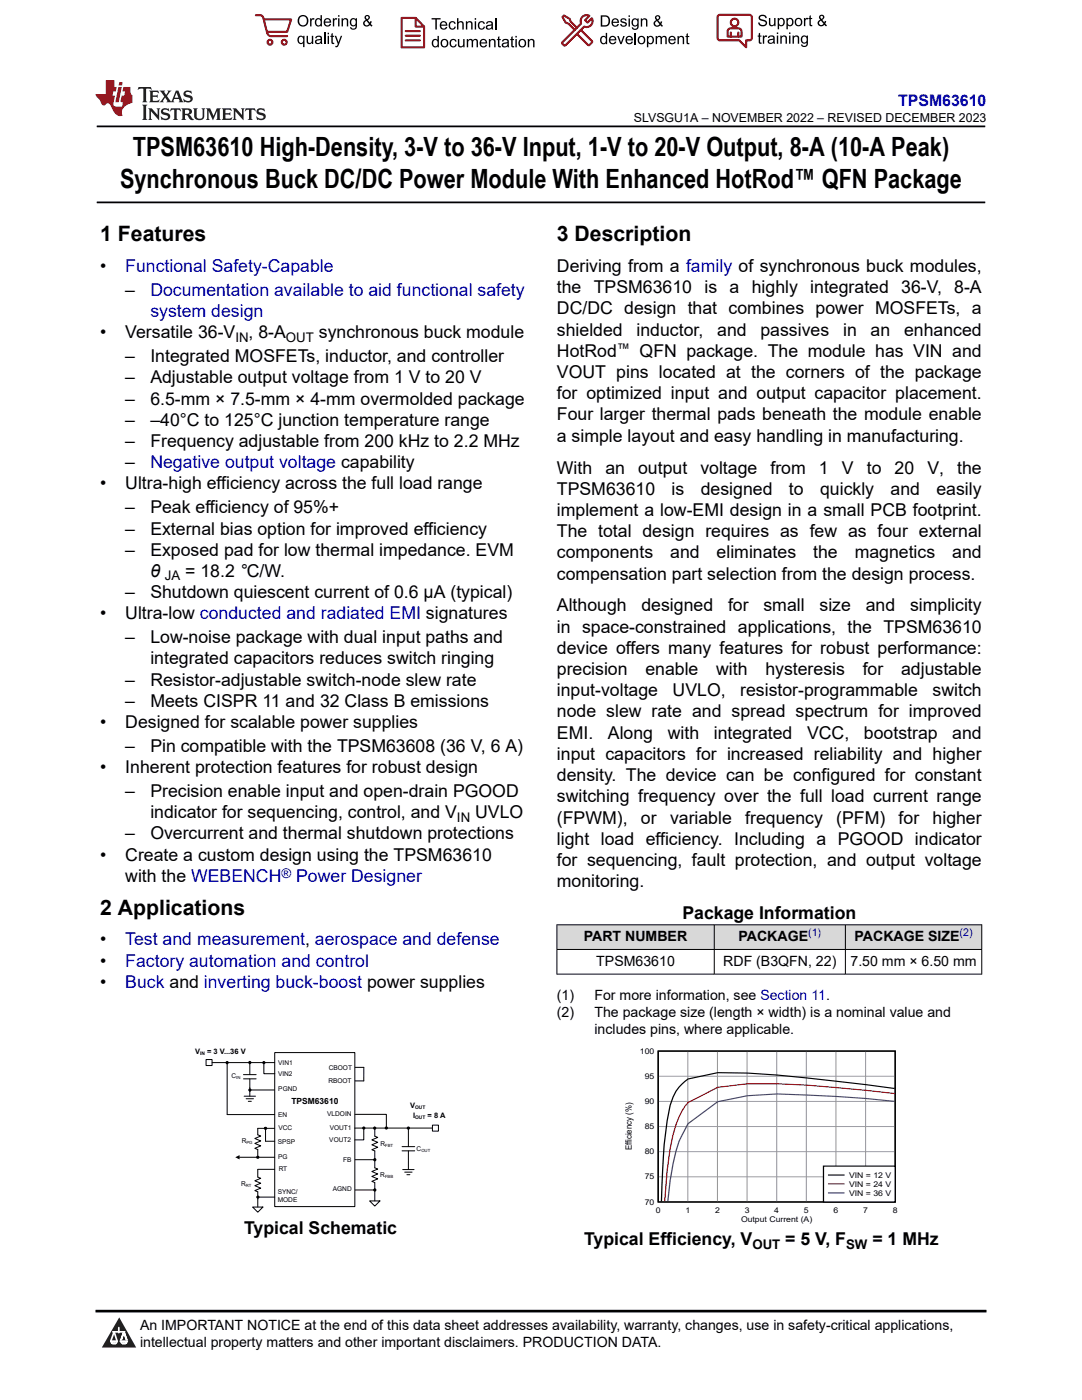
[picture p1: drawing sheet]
<svg xmlns="http://www.w3.org/2000/svg" width="216mm" height="279mm" viewBox="0 0 216 279" stroke-linecap="round" stroke-linejoin="round" font-family="sans-serif">
<path d="M19.3 25.2h177.3M19.3 40.4h177.3" fill="none" stroke="#000" stroke-width=".35"/>
<g fill="#d8d8d8">
<path d="M111.1 184.6h84.8v4.9h-84.8z" fill-rule="evenodd"/>
<path d="M111.2 184.6h31.3v4.8h-31.3z" fill-rule="evenodd"/>
<path d="M142.6 184.6h26v4.8h-26z" fill-rule="evenodd"/>
<path d="M168.7 184.6h27.1v4.8h-27.1z" fill-rule="evenodd"/>
</g>
<path d="M111.1 184.6h84.9M111.1 189.5h84.9M111.1 194.4h84.9M111.1 184.5v10M142.5 184.5v10M168.7 184.5v10M195.9 184.5v10" fill="none" stroke="#000" stroke-width=".2"/>
<path d="M41.1 211.5h1.2v1.2h-1.2z" fill-rule="evenodd" fill="#fff"/>
<path d="M41.1 211.5h1.2v1.2h-1.2z" fill="none" stroke="#000" stroke-width=".2"/>
<path d="M54.8 210.1h16v30.7h-16z" fill-rule="evenodd" fill="#fff"/>
<g fill="none" stroke="#000" stroke-width=".2">
<path d="M42.3 212.1h12.5M54.8 210.1h16v30.7h-16zM45.3 222.4h9.5M70.8 225.1h15.5M70.9 222.4h6.2v2.5M70.9 231.4h3.9v1.7l.6 .2-1.2 .5 1.2 .5-1.2 .5 1.2 .5-1.2 .5 .6 .2v1.5M80.2 229.7h2.6M80.2 228.8h2.6M80.4 233.4h2.2M80.8 233.9h1.4M81.2 234.4h.6M81.5 225.1v3.7"/>
<path d="M81.5 229.7v1.9M81.5 231.7v1.7"/>
</g>
<g fill="#000">
<circle cx="77.1" cy="225.1" r=".32"/>
<circle cx="81.5" cy="225.1" r=".32"/>
</g>
<path d="M86.3 224.5h1.2v1.2h-1.2z" fill-rule="evenodd" fill="#fff"/>
<g fill="none" stroke="#000" stroke-width=".2">
<path d="M45.3 212.1v10.3M48.6 215.3h2.5M48.6 214.5h2.5M48.7 218.8h2.3M49.1 219.3h1.5M49.5 219.8h.6M49.8 212v2.5M49.8 215.3v3.5M52.7 212.3v2h2.1M54.8 217.5h-4.9v.3M70.9 213h1.7v2.7h-1.7M47.8 231h7"/>
<path d="M51.3 238.9h3.5M51.5 230.9l-.1 .1M52.8 225l.2 .2v2.6h1.8M54.8 225.2h-3.4v1.3l.6 .2-1.2 .5 1.2 .5-1.2 .5 1.2 .5-1.2 .5 .6 .2v1.5M54.8 233.4h-3.4v1.5l.6 .3-1.2 .4 1.2 .5-1.2 .5 1.2 .5-1.2 .5 .6 .3v3M70.9 237.5h3.9M72.6 225.4v2.1h-1.8M73.8 239.7h2l-1 1zM74.8 225v1.7l.6 .3-1.2 .5 1.2 .5-1.2 .5 1.2 .5-1.2 .4 .6 .3v1.7M74.8 237.3v2.4M86.3 224.5h1.2v1.2h-1.2zM50.4 240.9h2.1l-1.1 1z"/>
</g>
<g fill="#000">
<path d="M46.9 231l.9-.5v.9z"/>
<circle cx="45.3" cy="212.1" r=".32"/>
<circle cx="49.8" cy="212" r=".32"/>
<circle cx="49.9" cy="217.5" r=".32"/>
<circle cx="52.7" cy="212.1" r=".32"/>
<circle cx="51.4" cy="231" r=".32"/>
<circle cx="51.5" cy="238.9" r=".32"/>
<circle cx="53" cy="225.2" r=".32"/>
<circle cx="72.6" cy="225.1" r=".32"/>
<circle cx="74.8" cy="225.1" r=".32"/>
<circle cx="74.8" cy="231.4" r=".32"/>
<circle cx="74.8" cy="237.5" r=".32"/>
</g>
<path d="M131.3 209.8h47.3v30.1h-47.3zM178.5 217.2l-5.7-.7a384.4 384.4 0 0 0-23.7-2.3l-5.9-.1-5.9 1.2a8.5 8.5 0 0 0-3.6 5.3 109.9 109.9 0 0 0-1.7 19.2" fill="none" stroke="#000" stroke-width=".24"/>
<path d="M131.3 219.8h47.3M131.3 214.8h47.3M137.2 209.8v30.1M143.2 209.8v30.1M149.1 209.8v30.1M155 209.8v30.1M160.9 209.8v30.1M166.8 209.8v30.1M172.7 209.8v30.1M131.3 234.9h47.3M131.3 229.8h47.3M131.3 224.8h47.3" fill="none" stroke="#999" stroke-width=".2"/>
<path d="M178.5 218.2a316.9 316.9 0 0 0-23.4-1.9h-6l-5.9 .7-5.9 3.1a13.5 13.5 0 0 0-3 6.3l-.6 2.8-.6 4.5-.5 6.1" fill="none" stroke="#f00" stroke-width=".24"/>
<path d="M178.5 219.8a280 280 0 0 0-23.5-1.5l-5.9 .4-5.9 1.2-5.9 4.4a24.4 24.4 0 0 0-3 7.9l-.6 3.4-.4 4.2" fill="none" stroke="#295c75" stroke-width=".24"/>
<path d="M164.3 232.7h14.3v7.2h-14.3z" fill-rule="evenodd" fill="#fff"/>
<path d="M164.3 232.7h14.3v7.2h-14.3zM165.3 234.5h3.1" fill="none" stroke="#000" stroke-width=".24"/>
<path d="M165.3 236.3h3.1" fill="none" stroke="#f00" stroke-width=".24"/>
<path d="M165.3 238.1h3.1" fill="none" stroke="#295c75" stroke-width=".24"/>
<path d="M0 0h215.9v23.8h-215.9z" fill-rule="evenodd" fill="#fff"/>
<path d="M27.7 17.4l-.2 .6 .5-.3h.6v.1v2.2l-.2 .4h1l-.2-.4v-2.2v-.1h.5l.5 .3-.1-.6zM29.8 18.1l.2 .4v1.5l-.2 .4h1.9l.1-.6a1.08 1.08 0 0 1-1.3 .2v-.7h.6l.4 .2v-.6l-.4 .2h-.6v-.6l.2-.1a1 1 0 0 1 1 .2l-.1-.5zM31.8 18.1l1 1.1-1 1.2h.9l-.2-.2 .4-.7 .5 .7-.2 .2h1.6l-.2-.2 .1-.4h1l.1 .4-.1 .2h.9l-.2-.3-.8-2h-.5l-1 2.2-.8-1.1 .9-1.1h-.8l.2 .2-.5 .7-.3-.7 .1-.2zM35.2 18.5l.4 1h-.8zM36.8 18.2a.65 .65 0 0 0-.2 .7 .65 .65 0 0 0 .6 .5l.7 .2 .1 .2a.79 .79 0 0 1-.7 .4 .79 .79 0 0 1-.7-.5l.1 .7 .2-.1a.93 .93 0 0 0 1.1 .1 .93 .93 0 0 0 .4-1 1.46 1.46 0 0 0-1.2-.6l-.1-.3a1.09 1.09 0 0 1 1.2 .2l-.2-.6-.1 .1-.6-.2zM28.4 20.9l.2 .4v2.3l-.2 .3h1l-.2-.3v-2.3l.2-.4zM29.6 21.6l.2 .4v1.6l-.2 .3h.8l-.3-.3v-1.4l1.7 1.8v-2l.2-.4h-.8l.2 .2 .1 1.1-1.2-1.3zM32.3 21.8a.65 .65 0 0 0-.2 .7 .65 .65 0 0 0 .7 .4l.6 .2 .1 .2a.79 .79 0 0 1-.7 .4 .79 .79 0 0 1-.7-.5l.1 .7 .2-.1a.93 .93 0 0 0 1.1 .1 .93 .93 0 0 0 .4-.9 1.46 1.46 0 0 0-1.2-.6l-.1-.4a1.09 1.09 0 0 1 1.2 .2l-.2-.6-.1 .1-.6-.1zM34.1 21.6l-.1 .7a.63 .63 0 0 1 .7-.4l.1 1.7-.3 .3h1l-.2-.3v-1.7a.66 .66 0 0 1 .8 .4l-.1-.7zM36.2 21.6l.2 .4v1.6l-.2 .3h.9l-.2-.2v-.7h.5l.1 .2a.79 .79 0 0 0 1.2 .6l-1-.9a.61 .61 0 0 0 .6-.6 .61 .61 0 0 0-.5-.6zM36.9 21.9h.2a.47 .47 0 0 1 .5 .1 .47 .47 0 0 1 .1 .5l-.2 .2h-.6zM38.5 21.6l.2 .2a2.27 2.27 0 0 0 .4 2 1.04 1.04 0 0 0 1.7-.7v-1.3l.2-.2h-.8l.2 .4v1.1a.6 .6 0 0 1-.6 .6 .6 .6 0 0 1-.6-.6v-1.1l.3-.4zM41.1 21.6l.2 .4v1.6l-.2 .3h.7l-.2-.3v-1.5l.9 1.9 .8-1.9v1.5l-.2 .3h1l-.3-.3v-1.6l.3-.4h-.8l-.7 1.5-.7-1.5zM44.3 21.6l.2 .4v1.6l-.2 .3h1.9l.1-.5a1.09 1.09 0 0 1-1.3 .1v-.6h.6l.4 .1v-.6l-.4 .2h-.6v-.6l.2-.1a1.01 1.01 0 0 1 1 .3l-.1-.6zM46.4 21.6l.3 .4v1.6l-.3 .3h.8l-.2-.3v-1.4l1.6 1.8v-2l.2-.4h-.7l.2 .2v1.1l-1.2-1.3zM49 21.6l-.1 .7a.63 .63 0 0 1 .8-.4v1.7l-.3 .3h1l-.2-.3v-1.7a.66 .66 0 0 1 .8 .4l-.1-.7zM51.4 21.8a.65 .65 0 0 0-.2 .7 .65 .65 0 0 0 .6 .4l.6 .2 .2 .2a.79 .79 0 0 1-.8 .4 .79 .79 0 0 1-.6-.5l.1 .7 .2-.1a.93 .93 0 0 0 1 .1 .93 .93 0 0 0 .5-.9 1.46 1.46 0 0 0-1.3-.6l-.1-.4a1.09 1.09 0 0 1 1.3 .2l-.2-.6-.2 .1-.5-.1z" fill="#231f20"/>
<path d="M21.1 16v2.8h-2.1l.1 .3 .9 1a.95 .95 0 0 0 .9 .9 .59 .59 0 0 1 .6-.4 .59 .59 0 0 1 .5 .4l.4 .8a1.59 1.59 0 0 0 2.1 1.3 1.61 1.61 0 0 1 1-2.2l1-.4-.1-1.5a1.59 1.59 0 0 1-.4-1.6h-1.4l-.2 .9h.5l-.1 .8h-.5l-.2 1v.2l.4 .1-.2 .9h-.6a.73 .73 0 0 1-1.1-.7l.3-1.5h-.5l.2-.8h.5l.2-.9h-.5v-1.4zM23.6 17.4l-.6 3h.7l.6-3zM23.8 16.4l-.1 .7h.7l.1-.7z" fill="#ed1c24"/>
<g fill="#000">
<path d="M59.4 4.2a1.12 1.12 0 0 1 2.2 0 1.12 1.12 0 0 1-2.2 0zM59.9 3.5a.89 .89 0 0 0-.1 1.1 .89 .89 0 0 0 1.1 .4 .88 .88 0 0 0 .3-1.3 .88 .88 0 0 0-1.3-.2z" fill-rule="evenodd"/>
<path d="M59.5 7.3l.5-.2 .5 .3v-.3h.3v2.3h-.3v-.8a.74 .74 0 0 1-1 0 .74 .74 0 0 1-.1-1zM59.8 7.5a.57 .57 0 0 0-.2 .7 .57 .57 0 0 0 .8 .2 .57 .57 0 0 0 .1-.7 .57 .57 0 0 0-.7-.2z" fill-rule="evenodd"/>
<path d="M61.9 3.6h.2v.3l.2-.2 .3-.1 .2 .1-.1 .3a.36 .36 0 0 0-.5 0 .36 .36 0 0 0 0 .4v.9h-.3z" fill-rule="evenodd"/>
<path d="M61.2 7.1h.3v.9a.41 .41 0 0 0 .4 .6 .41 .41 0 0 0 .3-.6v-.9h.3v1.7h-.2v-.3a.58 .58 0 0 1-.7 .3 .58 .58 0 0 1-.4-.6z" fill-rule="evenodd"/>
<path d="M63 3.8l.5-.2 .5 .2v-.8h.2v2.3h-.2v-.2a.75 .75 0 0 1-1-.1 .75 .75 0 0 1-.1-1zM63.2 4a.57 .57 0 0 0-.1 .7 .57 .57 0 0 0 .8 .2 .57 .57 0 0 0 .1-.7 .57 .57 0 0 0-.8-.2z" fill-rule="evenodd"/>
<path d="M63 7.3a.74 .74 0 0 1 1-.1 .74 .74 0 0 1 .3 .9v.7h-.3v-.2a.57 .57 0 0 1-.8 .2 .57 .57 0 0 1-.2-.8l1-.3a.41 .41 0 0 0-.4-.4 .41 .41 0 0 0-.4 .4l-.3-.1zM63.2 8.2a.35 .35 0 0 0 .2 .5 .35 .35 0 0 0 .5-.3l.1-.4z" fill-rule="evenodd"/>
<path d="M65.4 6.5h.3v.3h-.3zM65.4 7.1h.3v1.7h-.3z" fill-rule="evenodd"/>
<path d="M64.8 3.8a.76 .76 0 0 1 .9-.1 .76 .76 0 0 1 .4 .8h-1.2a.47 .47 0 0 0 .3 .6 .47 .47 0 0 0 .6-.4l.3 .1a.82 .82 0 0 1-1.3 .3 .82 .82 0 0 1 0-1.3zM65 4l-.1 .3h.9l-.3-.4z" fill-rule="evenodd"/>
<path d="M66.4 3.6h.3v.3l.1-.2 .4-.1 .1 .1-.1 .3a.36 .36 0 0 0-.4 0 .36 .36 0 0 0-.1 .4v.9h-.3z" fill-rule="evenodd"/>
<path d="M66.1 6.7l.3-.1v.5h.3v.3h-.3v.9l.1 .2h.2v.3a.41 .41 0 0 1-.4-.1 .41 .41 0 0 1-.2-.4v-.9h-.2v-.3h.2z" fill-rule="evenodd"/>
<path d="M66.8 7.1h.3l.4 1.4 .5-1.4h.3l-.6 1.7a.57 .57 0 0 1-.8 .6v-.3a.37 .37 0 0 0 .5-.3z" fill-rule="evenodd"/>
<path d="M67.5 3h.2v.3h-.2zM67.5 3.6h.2v1.7h-.2z" fill-rule="evenodd"/>
<path d="M68.2 3.6h.2v.3a.58 .58 0 0 1 .7-.3 .58 .58 0 0 1 .4 .7v1h-.3v-1a.4 .4 0 0 0-.4-.5 .4 .4 0 0 0-.4 .6v.9h-.2z" fill-rule="evenodd"/>
<path d="M70 3.8l.5-.2 .5 .2v-.2h.2v1.5a.71 .71 0 0 1-.5 .8 .71 .71 0 0 1-.8-.5h.2a.46 .46 0 0 0 .6 .3 .46 .46 0 0 0 .3-.6 .78 .78 0 0 1-1.1-.2 .78 .78 0 0 1 .1-1.1zM70.2 4a.53 .53 0 0 0-.1 .8 .53 .53 0 0 0 .8 0 .54 .54 0 0 0 0-.7 .54 .54 0 0 0-.7-.1z" fill-rule="evenodd"/>
<path d="M72.9 3.1a.53 .53 0 0 1 .8 .1 .53 .53 0 0 1-.3 .8l.4 .5 .1-.3 .3 .1-.2 .5 .3 .3-.2 .2-.3-.3a.71 .71 0 0 1-1.2 .1 .71 .71 0 0 1 .4-1.1l-.3-.5zM73 3.5a.3 .3 0 0 0 .6 0 .3 .3 0 0 0-.6 0zM72.9 4.3a.45 .45 0 0 0 0 .7 .45 .45 0 0 0 .7-.2l-.5-.6z" fill-rule="evenodd"/>
<path d="M86.1 3.6h1.8v.3h-.7v2h-.3v-2h-.8z" fill-rule="evenodd"/>
<path d="M86.3 8l.5-.2 .5 .2v-.8h.3v2.2h-.3v-.2a.76 .76 0 0 1-1 0 .76 .76 0 0 1-.1-1zM86.6 8.1a.58 .58 0 0 0-.2 .8 .58 .58 0 0 0 .8 .2 .58 .58 0 0 0 .1-.8 .58 .58 0 0 0-.7-.2z" fill-rule="evenodd"/>
<path d="M88.2 7.9a.81 .81 0 0 1 1.1 .2 .81 .81 0 0 1-.2 1.1 .81 .81 0 0 1-1.1-.1l-.1-.8zM88.3 8.1a.57 .57 0 0 0 0 .9 .57 .57 0 0 0 .8 0 .57 .57 0 0 0 0-.8 .57 .57 0 0 0-.8-.1z" fill-rule="evenodd"/>
<path d="M88 4.4a.77 .77 0 0 1 .9-.1 .77 .77 0 0 1 .4 .8h-1.3a.48 .48 0 0 0 .4 .6 .48 .48 0 0 0 .6-.3h.3a.83 .83 0 0 1-1.3 .4 .83 .83 0 0 1 0-1.4zM88.2 4.6l-.2 .3h1l-.3-.4z" fill-rule="evenodd"/>
<path d="M89.7 4.4a.7 .7 0 0 1 1.2 .3l-.2 .1a.45 .45 0 0 0-.6-.3 .45 .45 0 0 0-.3 .6 .45 .45 0 0 0 .3 .6 .45 .45 0 0 0 .6-.4h.3a.76 .76 0 0 1-1.1 .6 .76 .76 0 0 1-.3-1.1z" fill-rule="evenodd"/>
<path d="M89.9 8a.7 .7 0 0 1 1.2 .3h-.3a.45 .45 0 0 0-.5-.3 .45 .45 0 0 0-.3 .6 .45 .45 0 0 0 .3 .6 .45 .45 0 0 0 .6-.4l.2 .1a.76 .76 0 0 1-1 .5 .76 .76 0 0 1-.4-1.1z" fill-rule="evenodd"/>
<path d="M91.2 3.6h.3v.8a.59 .59 0 0 1 .7-.2 .59 .59 0 0 1 .3 .7v1h-.2v-1a.4 .4 0 0 0-.5-.4 .4 .4 0 0 0-.3 .5v.9h-.3z" fill-rule="evenodd"/>
<path d="M91.4 7.8h.2v.9a.41 .41 0 0 0 .5 .5 .41 .41 0 0 0 .3-.5v-.9h.3v1.6h-.3v-.2a.58 .58 0 0 1-.7 .3 .58 .58 0 0 1-.3-.7z" fill-rule="evenodd"/>
<path d="M93 4.2h.2v.3a.59 .59 0 0 1 .7-.3 .59 .59 0 0 1 .4 .7v1h-.3v-1a.41 .41 0 0 0-.4-.5 .41 .41 0 0 0-.4 .6v.9h-.2z" fill-rule="evenodd"/>
<path d="M93.1 7.8h.3v.2a.56 .56 0 0 1 1 0 .54 .54 0 0 1 .6-.2 .54 .54 0 0 1 .4 .5v1.1h-.3v-1a.34 .34 0 0 0-.3-.4 .34 .34 0 0 0-.4 .3v1.1h-.3v-1a.38 .38 0 0 0-.5-.4 .38 .38 0 0 0-.2 .6v.8h-.3z" fill-rule="evenodd"/>
<path d="M94.7 3.6h.3v.3h-.3zM94.7 4.2h.3v1.7h-.3z" fill-rule="evenodd"/>
<path d="M95.5 4.4a.7 .7 0 0 1 1.3 .3l-.3 .1a.45 .45 0 0 0-.6-.3 .45 .45 0 0 0-.3 .6 .45 .45 0 0 0 .3 .6 .45 .45 0 0 0 .6-.4h.3a.76 .76 0 0 1-1.1 .6 .76 .76 0 0 1-.3-1.1z" fill-rule="evenodd"/>
<path d="M95.9 8a.77 .77 0 0 1 .9-.2 .77 .77 0 0 1 .4 .9h-1.2a.48 .48 0 0 0 .3 .5 .48 .48 0 0 0 .6-.3h.3a.83 .83 0 0 1-1.3 .4 .83 .83 0 0 1 0-1.3zM96.1 8.1l-.1 .4h.9l-.2-.5z" fill-rule="evenodd"/>
<path d="M97.5 7.8h.3v.2a.59 .59 0 0 1 .7-.2 .59 .59 0 0 1 .4 .6v1h-.3v-1a.41 .41 0 0 0-.5-.4 .41 .41 0 0 0-.3 .5v.9h-.3z" fill-rule="evenodd"/>
<path d="M97.1 4.4a.74 .74 0 0 1 1-.1 .74 .74 0 0 1 .3 .9v.7h-.3v-.2a.59 .59 0 0 1-.8 .2 .59 .59 0 0 1-.3-.8l1.1-.3a.42 .42 0 0 0-.4-.4 .42 .42 0 0 0-.5 .4l-.2-.1zM97.3 5.3a.36 .36 0 0 0 .2 .5 .36 .36 0 0 0 .5-.2l.1-.5z" fill-rule="evenodd"/>
<path d="M99.4 7.4l.2-.2v.6h.3v.2h-.3v1l.1 .2h.2l.1 .2a.41 .41 0 0 1-.5 0 .41 .41 0 0 1-.1-.4v-1h-.2v-.2h.2z" fill-rule="evenodd"/>
<path d="M100.3 8a.74 .74 0 0 1 .9-.2 .74 .74 0 0 1 .3 .9l.1 .7h-.3v-.2a.59 .59 0 0 1-.8 .3 .59 .59 0 0 1-.3-.8l1-.3a.42 .42 0 0 0-.3-.4 .42 .42 0 0 0-.5 .3h-.3zM100.5 8.8a.36 .36 0 0 0 .1 .5 .36 .36 0 0 0 .5-.2l.2-.5z" fill-rule="evenodd"/>
<path d="M102 7.4l.3-.2v.6h.3v.2h-.3v1l.1 .2h.2v.2a.41 .41 0 0 1-.5 0 .41 .41 0 0 1-.1-.4v-1h-.2v-.2h.2z" fill-rule="evenodd"/>
<path d="M102.8 7.2h.3v.3h-.3zM102.8 7.8h.3v1.6h-.3z" fill-rule="evenodd"/>
<path d="M103.7 7.9a.81 .81 0 0 1 1.1 .2 .81 .81 0 0 1-.1 1.1 .81 .81 0 0 1-1.2-.1v-.8zM103.9 8.1a.57 .57 0 0 0-.1 .9 .57 .57 0 0 0 .8 0 .57 .57 0 0 0 0-.8 .57 .57 0 0 0-.7-.1z" fill-rule="evenodd"/>
<path d="M105.3 7.8h.3v.2a.59 .59 0 0 1 .7-.2 .59 .59 0 0 1 .4 .6v1h-.3v-1a.41 .41 0 0 0-.5-.4 .41 .41 0 0 0-.3 .5v.9h-.3z" fill-rule="evenodd"/>
<path d="M119.9 3.1h.7a1.12 1.12 0 0 1 1.1 1.1 1.12 1.12 0 0 1-1 1.1h-.8zM120.2 3.3v1.7h.4a.86 .86 0 0 0 .8-.8 .86 .86 0 0 0-.8-.9z" fill-rule="evenodd"/>
<path d="M119.9 7.4l.5-.3 .5 .3v-.8h.2v2.2h-.2v-.2a.75 .75 0 0 1-1 0 .75 .75 0 0 1-.1-1zM120.1 7.5a.57 .57 0 0 0-.1 .8 .57 .57 0 0 0 .8 .2 .57 .57 0 0 0 .1-.8 .57 .57 0 0 0-.8-.2z" fill-rule="evenodd"/>
<path d="M121.7 7.4a.76 .76 0 0 1 .9-.2 .76 .76 0 0 1 .4 .9h-1.2a.47 .47 0 0 0 .3 .5 .47 .47 0 0 0 .6-.3h.3a.82 .82 0 0 1-1.3 .4 .82 .82 0 0 1 0-1.3zM121.9 7.5l-.1 .3h.9l-.3-.4z" fill-rule="evenodd"/>
<path d="M122.2 3.9a.76 .76 0 0 1 .9-.2 .76 .76 0 0 1 .4 .9h-1.2a.47 .47 0 0 0 .4 .5 .47 .47 0 0 0 .5-.3h.3a.82 .82 0 0 1-1.3 .4 .82 .82 0 0 1 0-1.3zM122.5 4l-.2 .3h.9l-.2-.4z" fill-rule="evenodd"/>
<path d="M123.9 3.8a.71 .71 0 0 1 1.1 .3h-.2a.32 .32 0 0 0-.4-.3 .32 .32 0 0 0-.3 .4h.1a.75 .75 0 0 1 .9 .8 .72 .72 0 0 1-.7 .3 .72 .72 0 0 1-.7-.5h.3a.36 .36 0 0 0 .4 .4 .36 .36 0 0 0 .3-.5 .8 .8 0 0 1-.9-.7z" fill-rule="evenodd"/>
<path d="M123.2 7.2h.3l.4 1.3 .5-1.3h.3l-.7 1.6h-.2z" fill-rule="evenodd"/>
<path d="M125.4 3.1h.3v.3h-.3zM125.4 3.7h.3v1.6h-.3z" fill-rule="evenodd"/>
<path d="M125 7.4a.76 .76 0 0 1 .9-.2 .76 .76 0 0 1 .4 .9h-1.2a.47 .47 0 0 0 .3 .5 .47 .47 0 0 0 .6-.3h.3a.82 .82 0 0 1-1.3 .4 .82 .82 0 0 1 0-1.3zM125.2 7.5l-.1 .3h.9l-.2-.4z" fill-rule="evenodd"/>
<path d="M126.2 3.9l.5-.3 .5 .3v-.2h.2v1.4a.71 .71 0 0 1-.5 .8 .71 .71 0 0 1-.8-.5l.2 .1a.46 .46 0 0 0 .6 .2 .46 .46 0 0 0 .3-.6 .78 .78 0 0 1-1.1-.1 .78 .78 0 0 1 .1-1.1zM126.4 4a.53 .53 0 0 0-.1 .8 .53 .53 0 0 0 .8 0 .54 .54 0 0 0 0-.7 .54 .54 0 0 0-.7-.1z" fill-rule="evenodd"/>
<path d="M127.5 7.3a.8 .8 0 0 1 1.1 .2 .8 .8 0 0 1-.1 1.1 .8 .8 0 0 1-1.2-.1v-.8zM127.7 7.5a.56 .56 0 0 0-.1 .9 .56 .56 0 0 0 .8-.1 .56 .56 0 0 0 0-.7 .56 .56 0 0 0-.7-.1z" fill-rule="evenodd"/>
<path d="M127.9 3.7h.2v.2a.58 .58 0 0 1 .7-.2 .58 .58 0 0 1 .4 .6v1h-.3v-1a.4 .4 0 0 0-.4-.4 .4 .4 0 0 0-.4 .5v.9h-.2z" fill-rule="evenodd"/>
<path d="M129.1 7.2h.2v.2a.72 .72 0 0 1 1-.1 .72 .72 0 0 1 .2 1 .64 .64 0 0 1-.5 .5 .64 .64 0 0 1-.6-.2v.8h-.3zM129.5 7.5a.56 .56 0 0 0-.2 .8 .56 .56 0 0 0 .8 .2 .56 .56 0 0 0 .1-.8 .56 .56 0 0 0-.7-.2z" fill-rule="evenodd"/>
<path d="M130.8 7.2h.3v.2a.55 .55 0 0 1 .9 0 .53 .53 0 0 1 .6-.3 .53 .53 0 0 1 .4 .6v1.1h-.2v-1a.34 .34 0 0 0-.3-.4 .34 .34 0 0 0-.4 .3v1.1h-.3v-1a.37 .37 0 0 0-.5-.4 .37 .37 0 0 0-.2 .6v.8h-.3z" fill-rule="evenodd"/>
<path d="M130.8 3.2a.53 .53 0 0 1 .9 .1 .53 .53 0 0 1-.4 .8l.4 .5 .2-.4 .2 .1-.2 .5 .4 .3-.2 .3-.3-.4a.71 .71 0 0 1-1.2 .1 .71 .71 0 0 1 .3-1.1l-.2-.5zM130.9 3.6a.3 .3 0 0 0 .6 0 .3 .3 0 0 0-.6 0zM130.9 4.3a.45 .45 0 0 0 0 .7 .45 .45 0 0 0 .7-.2l-.5-.6z" fill-rule="evenodd"/>
<path d="M133.6 7.4a.76 .76 0 0 1 .9-.2 .76 .76 0 0 1 .3 .9h-1.2a.47 .47 0 0 0 .4 .5 .47 .47 0 0 0 .6-.3h.2a.82 .82 0 0 1-1.2 .4 .82 .82 0 0 1 0-1.3zM133.8 7.5l-.2 .3h1l-.3-.4z" fill-rule="evenodd"/>
<path d="M135.2 7.2h.2v.2a.58 .58 0 0 1 .7-.2 .58 .58 0 0 1 .4 .6v1h-.3v-1a.4 .4 0 0 0-.4-.4 .4 .4 0 0 0-.3 .5v.9h-.3z" fill-rule="evenodd"/>
<path d="M137 6.8l.3-.2v.6h.2v.2h-.2v1v.2h.2l.1 .2a.41 .41 0 0 1-.5 0 .41 .41 0 0 1-.1-.5v-.9h-.2v-.2h.2z" fill-rule="evenodd"/>
<path d="M151.6 3.1a.88 .88 0 0 1 1.4 .5h-.3a.49 .49 0 0 0-.5-.5 .49 .49 0 0 0-.5 .6l.1 .1a1.06 1.06 0 0 1 1.2 1 .95 .95 0 0 1-.9 .4 .95 .95 0 0 1-.8-.7h.3a.58 .58 0 0 0 .6 .5 .58 .58 0 0 0 .5-.6l-.2-.1a.95 .95 0 0 1-1.1-.9z" fill-rule="evenodd"/>
<path d="M151.4 6.7l.3-.2v.6h.2v.2h-.2v1v.2h.2l.1 .2a.41 .41 0 0 1-.5 0 .41 .41 0 0 1-.1-.5v-.9h-.2v-.2h.2z" fill-rule="evenodd"/>
<path d="M152.2 7.1h.3v.2l.1-.2h.4h.1l-.1 .3a.36 .36 0 0 0-.4 0 .36 .36 0 0 0-.1 .5v.8h-.3z" fill-rule="evenodd"/>
<path d="M153.3 7.3a.74 .74 0 0 1 1-.2 .74 .74 0 0 1 .3 .9l.1 .7h-.3l-.1-.2a.57 .57 0 0 1-.8 .3 .57 .57 0 0 1-.1-.9l.9-.2a.41 .41 0 0 0-.4-.4 .41 .41 0 0 0-.4 .3h-.3zM153.5 8.1a.35 .35 0 0 0 .2 .5 .35 .35 0 0 0 .5-.2l.1-.5z" fill-rule="evenodd"/>
<path d="M153.4 3.6h.3v.9a.41 .41 0 0 0 .4 .5 .41 .41 0 0 0 .4-.5v-.9h.2v1.6h-.2v-.2a.58 .58 0 0 1-.7 .2 .58 .58 0 0 1-.4-.6z" fill-rule="evenodd"/>
<path d="M155 6.5h.3v.3h-.3zM155 7.1h.3v1.6h-.3z" fill-rule="evenodd"/>
<path d="M155.2 3.6h.2v.2a.72 .72 0 0 1 1-.1 .72 .72 0 0 1 .2 1 .64 .64 0 0 1-.5 .5 .64 .64 0 0 1-.6-.2v.8h-.3zM155.6 3.9a.56 .56 0 0 0-.2 .8 .56 .56 0 0 0 .8 .2 .56 .56 0 0 0 .1-.8 .56 .56 0 0 0-.7-.2z" fill-rule="evenodd"/>
<path d="M155.7 7.1h.3v.2a.58 .58 0 0 1 .7-.2 .58 .58 0 0 1 .3 .6v1h-.3v-1a.4 .4 0 0 0-.4-.4 .4 .4 0 0 0-.3 .5v.9h-.3z" fill-rule="evenodd"/>
<path d="M156.9 3.6h.3v.2a.72 .72 0 0 1 .9-.1 .72 .72 0 0 1 .2 1 .64 .64 0 0 1-.4 .5 .64 .64 0 0 1-.7-.2v.8h-.3zM157.3 3.9a.56 .56 0 0 0-.1 .8 .56 .56 0 0 0 .7 .2 .56 .56 0 0 0 .2-.8 .56 .56 0 0 0-.8-.2z" fill-rule="evenodd"/>
<path d="M157.4 6.5h.3v.3h-.3zM157.4 7.1h.3v1.6h-.3z" fill-rule="evenodd"/>
<path d="M158.1 7.1h.3v.2a.58 .58 0 0 1 .7-.2 .58 .58 0 0 1 .4 .6v1h-.3v-1a.4 .4 0 0 0-.5-.4 .4 .4 0 0 0-.3 .5v.9h-.3z" fill-rule="evenodd"/>
<path d="M158.8 3.7a.8 .8 0 0 1 1.1 .2 .8 .8 0 0 1-.1 1.1 .8 .8 0 0 1-1.1-.1l-.1-.8zM159 3.9a.56 .56 0 0 0-.1 .9 .56 .56 0 0 0 .9 0 .56 .56 0 0 0-.1-.8 .56 .56 0 0 0-.7-.1z" fill-rule="evenodd"/>
<path d="M160 7.3l.5-.2 .5 .2v-.2h.2v1.4a.71 .71 0 0 1-.5 .9 .71 .71 0 0 1-.9-.5h.3a.46 .46 0 0 0 .6 .2 .46 .46 0 0 0 .2-.6 .78 .78 0 0 1-1-.1 .78 .78 0 0 1 .1-1.1zM160.2 7.4a.53 .53 0 0 0-.1 .8 .53 .53 0 0 0 .8 0 .54 .54 0 0 0 0-.7 .54 .54 0 0 0-.7-.1z" fill-rule="evenodd"/>
<path d="M160.4 3.6h.3v.2l.1-.2h.4h.1l-.1 .3a.36 .36 0 0 0-.4 0 .36 .36 0 0 0-.1 .5v.8h-.3z" fill-rule="evenodd"/>
<path d="M161.5 3.2l.3-.2v.6h.3v.2h-.3v1v.2h.3v.2a.41 .41 0 0 1-.5 0 .41 .41 0 0 1-.1-.5v-.9h-.2v-.2h.2z" fill-rule="evenodd"/>
<path d="M163.6 3.1a.53 .53 0 0 1 .8 .1 .53 .53 0 0 1-.3 .8l.4 .5 .1-.3h.3l-.2 .5 .3 .3-.2 .3-.3-.3a.71 .71 0 0 1-1.2 .1 .71 .71 0 0 1 .4-1.2l-.3-.5zM163.7 3.5a.3 .3 0 0 0 .5 0 .3 .3 0 0 0-.5 0zM163.6 4.2a.45 .45 0 0 0 0 .8 .45 .45 0 0 0 .7-.3l-.5-.6z" fill-rule="evenodd"/>
</g>
<path d="M64.8 6.5v2.3M98.9 3.6v2.3M126.8 6.6v2.2" fill="none" stroke="#000" stroke-width=".28"/>
<g fill="none" stroke="#de0000" stroke-width=".42">
<path d="M51.1 3l1 .1a1.4 1.4 0 0 1 .6 1.2l.7 2.5a.95 .95 0 0 0 1.1 .4h2.8M52.7 3.9h5.4l-.8 2.4h-4M80.1 3.6h2.8v1.7h1.7v4.2h-4.5zM81 7.1h2.8M81 6.2h2.8M81 8.1h2.8M82.9 3.6l1.7 1.7M115.1 5.5l-1.3-1.2-.1-.5-1.2-.7-.3 .3 .7 1.1 .5 .2 1.3 1.3M115.9 6l2.2 2.2v.3l-.5 .5h-.3l-2.2-2.2zM115.9 6l.7-.7a1.19 1.19 0 0 0 1.3-.3 1.19 1.19 0 0 0 .2-1.4l-.9 .9-.4-.5 .8-.8a1.19 1.19 0 0 0-1.4 .1 1.19 1.19 0 0 0-.2 1.4l-3.8 3.7v.3l.3 .3h.3l2.3-2.2M143.2 3.2l.4-.2h6l.4 .2v4.4l-.2 .4-.9 .1v1.3l-1.4-1.3h-3.9l-.4-.3zM145.4 5.8l.4-.1h1.6a.61 .61 0 0 1 .6 .6v1h-2.8v-1z"/>
<path d="M145.8 6.5v.8M147.3 6.5v.8"/>
<circle cx="53.9" cy="8.4" r=".49"/>
<circle cx="56.7" cy="8.4" r=".49"/>
<circle cx="146.6" cy="4.5" r=".75"/>
</g>
<path d="M0 261.4h215.9v18h-215.9z" fill-rule="evenodd" fill="#fff"/>
<path d="M23.8 262.9l3.4 6h-6.9z" fill="#231f20"/>
<path d="M22.1 267.7h1.3l-.4 .5h-.3a.55 .55 0 0 1-.6-.5z" fill-rule="evenodd" fill="#fff"/>
<path d="M22.1 267.7h1.3l-.4 .5h-.3a.55 .55 0 0 1-.6-.5z" fill="none" stroke="#231f20" stroke-width=".34"/>
<path d="M22.1 267.7h1.3l-.4 .5h-.5zM22.6 265.8h.1M22.6 265.8h2.3zM23.7 265.9h.1M23.7 264.9v1zM24 267.7h.1" fill="none" stroke="#fff" stroke-width=".34"/>
<path d="M24.7 265.8l-.7 1.9z" fill="#fff"/>
<path d="M24.7 265.8l-.7 1.9z" fill="none" stroke="#fff" stroke-width=".34"/>
<path d="M24.7 265.8l.7 1.9z" fill="#fff"/>
<path d="M22.8 265.8l-.7 1.9zM22.8 265.8l.6 1.9zM24.7 265.8l.7 1.9zM25.3 267.7h.1" fill="none" stroke="#fff" stroke-width=".34"/>
<path d="M24.1 267.7h1.3a.65 .65 0 0 1-.6 .5 .65 .65 0 0 1-.7-.5z" fill-rule="evenodd" fill="#fff"/>
<path d="M24.1 267.7h1.3a.65 .65 0 0 1-.6 .5 .65 .65 0 0 1-.7-.5z" fill="none" stroke="#231f20" stroke-width=".34"/>
<path d="M24 267.7h.1M24.1 267.7h1.3l-.4 .5h-.5z" fill="none" stroke="#fff" stroke-width=".34"/>
<path d="M19 261.7h177.8" fill="none" stroke="#000" stroke-width=".53"/>
<g font-size="5.3">
<text x="26.5" y="31.2">TPSM63610 High-Density, 3-V to 36-V Input, 1-V to 20-V Output, 8-A (10-A Peak)</text>
<text x="23.9" y="37.5">Synchronous Buck DC/DC Power Module With Enhanced HotRod™ QFN Package</text>
</g>
<g font-size="4.2">
<text x="20" y="48.1">1 Features</text>
<text x="111.1" y="48.1">3 Description</text>
<text x="20" y="182.5">2 Applications</text>
</g>
<g font-size="3.5">
<text x="20" y="54.3">•</text>
<text x="25" y="59">–</text>
<text x="111.1" y="54.3">Deriving from a family of synchronous buck modules,</text>
<text x="111.1" y="58.5">the TPSM63610 is a highly integrated 36-V, 8-A</text>
<text x="111.1" y="62.8">DC/DC design that combines power MOSFETs, a</text>
<text x="20" y="67.5">•</text>
<text x="25" y="67.5">Versatile 36-V</text>
<text x="49.6" y="67.5">, 8-A</text>
<text x="63.6" y="67.5">synchronous buck module</text>
<text x="111.1" y="67">shielded</text>
<text x="111.1" y="71.2">HotRod</text>
<text x="127" y="67">inductor,</text>
<text x="127.6" y="71.2">QFN package. The module has VIN and</text>
<text x="143.1" y="67">and</text>
<text x="151.7" y="67">passives</text>
<text x="168.2" y="67">in</text>
<text x="173.7" y="67">an</text>
<text x="180.4" y="67">enhanced</text>
<text x="25" y="72.3">–</text>
<text x="25" y="76.5">–</text>
<text x="30" y="72.3">Integrated MOSFETs, inductor, and controller</text>
<text x="30" y="76.5">Adjustable output voltage from 1 V to 20 V</text>
<text x="111.1" y="75.5">VOUT pins located at the corners of the package</text>
<text x="25" y="80.7">–</text>
<text x="30" y="80.7">6.5-mm × 7.5-mm × 4-mm overmolded package</text>
<text x="111.1" y="83.9">Four larger thermal pads beneath the module enable</text>
<text x="111.1" y="79.7">for optimized input and output capacitor placement.</text>
<text x="25" y="85">–</text>
<text x="25" y="89.2">–</text>
<text x="30" y="85">–40°C to 125°C junction temperature range</text>
<text x="30" y="89.2">Frequency adjustable from 200 kHz to 2.2 MHz</text>
<text x="111.1" y="88.2">a simple layout and easy handling in manufacturing.</text>
<text x="25" y="93.4">–</text>
<text x="111.1" y="94.5">With</text>
<text x="120.8" y="94.5">an</text>
<text x="127.3" y="94.5">output</text>
<text x="139.8" y="94.5">voltage</text>
<text x="153.7" y="94.5">from</text>
<text x="163.4" y="94.5">1</text>
<text x="168" y="94.5">V</text>
<text x="173" y="94.5">to</text>
<text x="178.5" y="94.5">20</text>
<text x="185" y="94.5">V,</text>
<text x="191" y="94.5">the</text>
<text x="20" y="97.7">•</text>
<text x="25" y="97.7">Ultra-high efficiency across the full load range</text>
<text x="111.1" y="98.7">TPSM63610</text>
<text x="134" y="98.7">is</text>
<text x="139.8" y="98.7">designed</text>
<text x="157.4" y="98.7">to</text>
<text x="163.6" y="98.7">quickly</text>
<text x="177.7" y="98.7">and</text>
<text x="186.9" y="98.7">easily</text>
<text x="25" y="102.4">–</text>
<text x="25" y="106.7">–</text>
<text x="30" y="102.4">Peak efficiency of 95%+</text>
<text x="30" y="106.7">External bias option for improved efficiency</text>
<text x="111.1" y="103">implement a low-EMI design in a small PCB footprint.</text>
<text x="111.1" y="107.2">The total design requires as few as four external</text>
<text x="25" y="110.9">–</text>
<text x="30" y="110.9">Exposed pad for low thermal impedance. EVM</text>
<text x="111.1" y="111.4">components</text>
<text x="133.7" y="111.4">and</text>
<text x="143" y="111.4">eliminates</text>
<text x="162.3" y="111.4">the</text>
<text x="170.5" y="111.4">magnetics</text>
<text x="190" y="111.4">and</text>
<text x="25" y="119.4">–</text>
<text x="30" y="115.1">θ</text>
<text x="30" y="119.4">Shutdown quiescent current of 0.6 µA (typical)</text>
<text x="37" y="115.1">= 18.2 °C/W.</text>
<text x="111.1" y="115.7">compensation part selection from the design process.</text>
<text x="20" y="123.6">•</text>
<text x="25" y="123.6">Ultra-low conducted and radiated EMI signatures</text>
<text x="111.1" y="122">Although</text>
<text x="128" y="122">designed</text>
<text x="145.3" y="122">for</text>
<text x="152.3" y="122">small</text>
<text x="163.5" y="122">size</text>
<text x="172.7" y="122">and</text>
<text x="181.6" y="122">simplicity</text>
<text x="25" y="128.4">–</text>
<text x="30" y="128.4">Low-noise package with dual input paths and</text>
<text x="111.1" y="130.5">device offers many features for robust performance:</text>
<text x="111.1" y="126.3">in space-constrained applications, the TPSM63610</text>
<text x="25" y="136.8">–</text>
<text x="30" y="132.6">integrated capacitors reduces switch ringing</text>
<text x="30" y="136.8">Resistor-adjustable switch-node slew rate</text>
<text x="111.1" y="134.7">precision</text>
<text x="128.8" y="134.7">enable</text>
<text x="142.9" y="134.7">with</text>
<text x="152.7" y="134.7">hysteresis</text>
<text x="172.1" y="134.7">for</text>
<text x="179.8" y="134.7">adjustable</text>
<text x="25" y="141.1">–</text>
<text x="30" y="141.1">Meets CISPR 11 and 32 Class B emissions</text>
<text x="111.1" y="139">input-voltage</text>
<text x="111.1" y="143.2">node slew rate and spread spectrum for improved</text>
<text x="134.2" y="139">UVLO,</text>
<text x="147.7" y="139">resistor-programmable</text>
<text x="186.1" y="139">switch</text>
<text x="20" y="145.3">•</text>
<text x="25" y="145.3">Designed for scalable power supplies</text>
<text x="111.1" y="147.4">EMI.</text>
<text x="121.3" y="147.4">Along</text>
<text x="133.2" y="147.4">with</text>
<text x="142.4" y="147.4">integrated</text>
<text x="161" y="147.4">VCC,</text>
<text x="172.4" y="147.4">bootstrap</text>
<text x="190" y="147.4">and</text>
<text x="20" y="154.3">•</text>
<text x="25" y="150.1">–</text>
<text x="25" y="154.3">Inherent protection features for robust design</text>
<text x="30" y="150.1">Pin compatible with the TPSM63608 (36 V, 6 A)</text>
<text x="111.1" y="155.9">density. The device can be configured for constant</text>
<text x="111.1" y="151.7">input capacitors for increased reliability and higher</text>
<text x="25" y="159.1">–</text>
<text x="30" y="159.1">Precision enable input and open-drain PGOOD</text>
<text x="111.1" y="160.1">switching frequency over the full load current range</text>
<text x="25" y="167.5">–</text>
<text x="30" y="167.5">Overcurrent and thermal shutdown protections</text>
<text x="30" y="163.3">indicator for sequencing, control, and V</text>
<text x="94.8" y="163.3">UVLO</text>
<text x="111.1" y="164.4">(FPWM),</text>
<text x="127.9" y="164.4">or</text>
<text x="133.7" y="164.4">variable</text>
<text x="148.7" y="164.4">frequency</text>
<text x="166.9" y="164.4">(PFM)</text>
<text x="179.3" y="164.4">for</text>
<text x="186.1" y="164.4">higher</text>
<text x="20" y="171.8">•</text>
<text x="25" y="171.8">Create a custom design using the TPSM63610</text>
<text x="111.1" y="168.6">light load efficiency. Including a PGOOD indicator</text>
<text x="111.1" y="172.8">for sequencing, fault protection, and output voltage</text>
<text x="25" y="176">with the WEBENCH</text>
<text x="111.1" y="177.1">monitoring.</text>
<text x="136.2" y="183.4">Package Information</text>
<text x="20" y="188.7">•</text>
<text x="20" y="192.9">•</text>
<text x="20" y="197.2">•</text>
<text x="48.7" y="246.3">Typical Schematic</text>
<text x="116.5" y="248.5">Typical Efficiency, V</text>
<text x="156.7" y="248.5">= 5 V, F</text>
<text x="174.1" y="248.5">= 1 MHz</text>
</g>
<g font-size="3.5" fill="#00f">
<text x="25" y="54.3">Functional Safety-Capable</text>
<text x="30" y="59">Documentation available to aid functional safety</text>
<text x="30" y="63.3">system design</text>
<text x="30" y="93.4">Negative output voltage capability</text>
<text x="59.1" y="176">Power Designer</text>
<text x="25" y="188.7">Test and measurement, aerospace and defense</text>
<text x="25" y="192.9">Factory automation and control</text>
<text x="25" y="197.2">Buck and inverting buck-boost power supplies</text>
</g>
<text font-size="3.2" fill="#00f" x="179.2" y="21.1">TPSM63610</text>
<g font-size="2.8">
<text x="116.5" y="187.8">PART NUMBER</text>
<text x="147.4" y="187.8">PACKAGE</text>
<text x="170.5" y="187.8">PACKAGE SIZE</text>
<text x="119" y="192.8">TPSM63610</text>
<text x="144.3" y="192.8">RDF (B3QFN, 22)</text>
<text x="169.7" y="192.8">7.50 mm × 6.50 mm</text>
<text x="111.1" y="199.6">(1)</text>
<text x="111.1" y="202.9">(2)</text>
<text x="118.6" y="199.6">For more information, see Section 11.</text>
<text x="118.6" y="202.9">The package size (length × width) is a nominal value and</text>
<text x="118.6" y="206.3">includes pins, where applicable.</text>
<text x="27.9" y="265.5">An IMPORTANT NOTICE at the end of this data sheet addresses availability, warranty, changes, use in safety-critical applications,</text>
<text x="27.9" y="268.9">intellectual property matters and other important disclaimers. PRODUCTION DATA.</text>
</g>
<g font-size="2.6">
<text x="47" y="68.2">IN</text>
<text x="57.1" y="68.2">OUT</text>
<text x="123.1" y="70.4">™</text>
<text x="32.9" y="115.8">JA</text>
<text x="91.2" y="164">IN</text>
<text x="150.1" y="249.2">OUT</text>
<text x="168.8" y="249.2">SW</text>
</g>
<text font-size="2.6" fill="#00f" x="56.2" y="175.1">®</text>
<text font-size="2.5" x="126.5" y="24.3">SLVSGU1A – NOVEMBER 2022 – REVISED DECEMBER 2023</text>
<g font-size="2.1" fill="#00f">
<text x="161.3" y="186.9">(1)</text>
<text x="191.5" y="186.9">(2)</text>
</g>
<g font-size="1.7">
<text x="58.2" y="220.3">TPSM63610</text>
<text x="126.1" y="229.6" transform="rotate(-90 126.1 229.6)">Efficiency (%)</text>
</g>
<g font-size="1.6">
<text x="127.7" y="210.3">100</text>
<text x="128.7" y="215.3">95</text>
<text x="128.7" y="220.3">90</text>
<text x="128.7" y="225.3">85</text>
<text x="128.7" y="230.4">80</text>
<text x="128.7" y="235.4">75</text>
<text x="169.4" y="235.1">VIN = 12 V</text>
<text x="169.4" y="236.8">VIN = 24 V</text>
<text x="169.4" y="238.6">VIN = 36 V</text>
<text x="128.7" y="240.4">70</text>
<text x="130.9" y="242.2">0</text>
<text x="136.8" y="242.2">1</text>
<text x="142.7" y="242.2">2</text>
<text x="147.9" y="244">Output Current (A)</text>
<text x="148.6" y="242.2">3</text>
<text x="154.5" y="242.2">4</text>
<text x="160.4" y="242.2">5</text>
<text x="166.3" y="242.2">6</text>
<text x="172.2" y="242.2">7</text>
<text x="178.1" y="242.2">8</text>
</g>
<g font-size="1.5">
<text x="38.9" y="210.4">V</text>
<text x="41.3" y="210.4">= 3 V...36 V</text>
<text x="81.8" y="221.2">V</text>
<text x="82.4" y="223.1">I</text>
<text x="85.3" y="223.1">= 8 A</text>
</g>
<g font-size="1.3">
<text x="46.2" y="215.1">C</text>
<text x="55.5" y="214.7">VIN2</text>
<text x="55.5" y="212.5">VIN1</text>
<text x="65.6" y="213.5">CBOOT</text>
<text x="55.5" y="217.8">PGND</text>
<text x="65.5" y="216.2">RBOOT</text>
<text x="55.5" y="222.8">EN</text>
<text x="55.5" y="225.5">VCC</text>
<text x="65.3" y="222.8">VLDOIN</text>
<text x="65.7" y="228">VOUT2</text>
<text x="65.8" y="225.6">VOUT1</text>
<text x="48.2" y="228.1">R</text>
<text x="55.4" y="228.4">SPSP</text>
<text x="55.5" y="231.4">PG</text>
<text x="55.6" y="233.8">RT</text>
<text x="68.5" y="231.8">FB</text>
<text x="75.9" y="228.7">R</text>
<text x="83.1" y="229.6">C</text>
<text x="48.1" y="236.8">R</text>
<text x="55.4" y="238.3">SYNC/</text>
<text x="55.4" y="239.9">MODE</text>
<text x="66.4" y="237.6">AGND</text>
<text x="75.9" y="234.8">R</text>
</g>
<g font-size="1">
<text x="39.9" y="210.6">IN</text>
<text x="82.8" y="221.4">OUT</text>
<text x="82.8" y="223.3">OUT</text>
</g>
<g font-size=".9">
<text x="47.1" y="215.3">IN</text>
<text x="49.2" y="228.3">PG</text>
<text x="76.8" y="228.9">FBT</text>
<text x="84.1" y="229.8">OUT</text>
<text x="49.1" y="237">RT</text>
<text x="76.8" y="235">FBB</text>
</g>
</svg>
